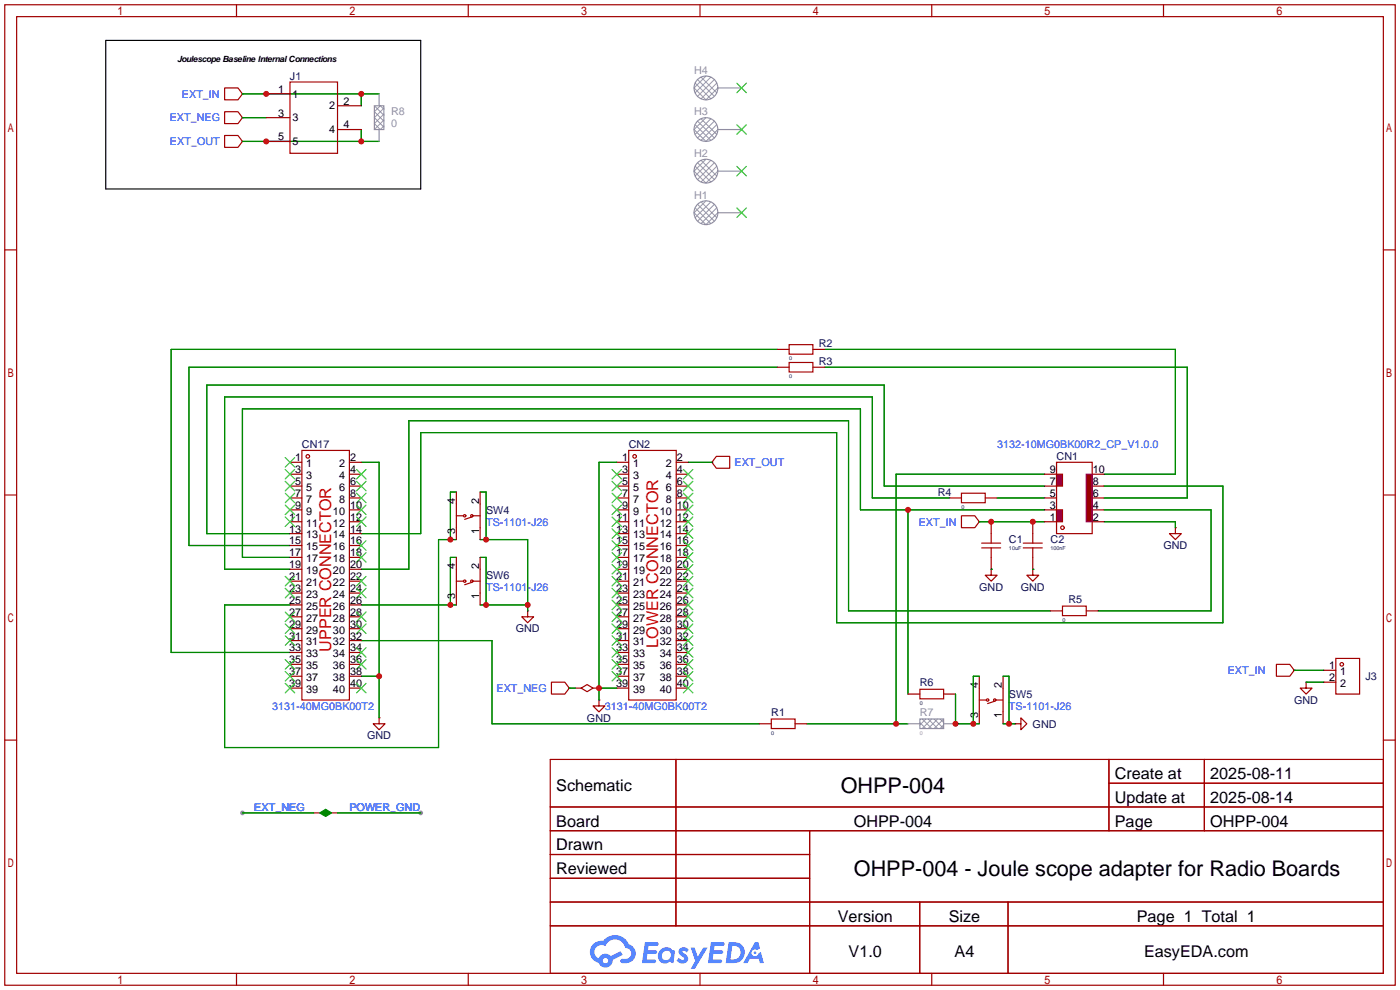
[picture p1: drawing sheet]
<svg xmlns="http://www.w3.org/2000/svg" width="299mm" height="212mm" viewBox="0 0 299 212" stroke-linecap="round" stroke-linejoin="round" font-family="sans-serif">
<g fill="#999">
<circle cx="51.8" cy="173.7" r=".51"/>
<circle cx="89.9" cy="173.7" r=".51"/>
</g>
<g fill="none" stroke="#a10000" stroke-width=".25">
<path d="M1 1h297.2v209.6h-297.2zM3.6 3.6h292.1v204.4h-292.1zM50.5 1v2.6M100.1 1v2.6M149.6 1v2.6M199.1 1v2.6M248.7 1v2.6M1 53.4h2.6M295.7 53.4h2.5M1 105.8h2.6M295.7 105.8h2.5M1 158.2h2.6"/>
<path d="M295.7 158.2h2.5M117.6 162.3h178.1v45.7h-178.1zM117.6 172.5h178.1M117.6 177.5h178.1M144.5 162.3v35.6M173 177.5v30.5M237 162.3v15.2M237 167.4h58.7M257.4 162.3v15.2M117.6 182.6h55.4M117.6 192.8h178.1M117.6 187.7h55.4"/>
<path d="M117.6 197.9h178.1M196.6 192.8v15.2M215.4 192.8v15.2M50.5 208v2.6M100.1 208v2.6M149.6 208v2.6M199.1 208v2.6M248.7 208v2.6"/>
</g>
<g fill="#5487ff">
<path d="M145.3 202.7a1.3 1.3 0 0 1 1.9 .3l-.4 .6a.54 .54 0 0 0-.9-.2l.1 .2a1.34 1.34 0 0 1 .9 1.8 1.47 1.47 0 0 1-2.3-.1l.5-.6 .8 .5a.31 .31 0 0 0 .4-.3 .31 .31 0 0 0-.3-.4 1.12 1.12 0 0 1-.7-1.8z"/>
<path d="M147.6 202.5h.9l.6 2 1.2-2h.9l-2.7 4.6h-.9l1-1.7z"/>
<path d="M137.8 201.4h1.7a1.31 1.31 0 0 1 1.2 .2 .4 .4 0 0 1-.3 .5l-1.8 .1-.1 .9h1.6a.4 .4 0 0 1 .4 .4 .4 .4 0 0 1-.5 .4h-1.6l-.2 1.2h1.4a.46 .46 0 0 1 .5 0 .46 .46 0 0 1 .1 .5l-.4 .2h-2.6z"/>
<path d="M151.9 201.4h1.7a1.32 1.32 0 0 1 1.2 .2 .39 .39 0 0 1-.3 .5l-1.8 .1-.1 .9h1.6a.4 .4 0 0 1 .4 .4 .4 .4 0 0 1-.4 .4h-1.7l-.2 1.2h1.4a.46 .46 0 0 1 .5 0 .46 .46 0 0 1 .1 .5l-.4 .2h-2.6z"/>
<path d="M161.3 201.4h.8l.3 1.3-.6 .4a.75 .75 0 0 0-1.1 .3 .75 .75 0 0 0 .5 1 .75 .75 0 0 0 .9-.7l.5-.2 .6 2.3h-.8l-.3-.9h-1.8l-.5 .9h-1z"/>
<path d="M155.7 201.4l-.6 4.4h1.5a2.27 2.27 0 0 0 2.6-2.2 2.27 2.27 0 0 0-2.7-2.2zM156.5 202.1a1.5 1.5 0 0 1 1.8 1.6 1.5 1.5 0 0 1-1.9 1.4h-.3z"/>
<path d="M141.2 203a1.6 1.6 0 0 0-.3 2.3 1.6 1.6 0 0 0 2.3 .2l.7 .3 .3-2.4-.1-.3-.5-.1a1.58 1.58 0 0 0-2.4 0zM141.8 203.5a.98 .98 0 0 1 1.6 .4 .98 .98 0 0 1-1.1 1.3 .94 .94 0 0 1-.9-.7 .94 .94 0 0 1 .4-1z"/>
<path d="M126.8 201.8a2.37 2.37 0 0 0 1.1 4 1.54 1.54 0 0 0 1.8 1 1.54 1.54 0 0 0 1.2-1.6l2.2-1.1-.5-.8-2 1a1.57 1.57 0 0 0-2.7 .5 1.5 1.5 0 0 1-.7-2.1 1.5 1.5 0 0 1 2.2-.5 2.23 2.23 0 0 1 2.3-1.4 2.23 2.23 0 0 1 2 1.8 1.16 1.16 0 0 1 1.2 1.1 1.16 1.16 0 0 1-1.1 1.2h-.7a.47 .47 0 0 0-.5 .4 .47 .47 0 0 0 .4 .5 2.17 2.17 0 0 0 2.5-.9 2.17 2.17 0 0 0-.3-2.7l-.8-.4a3.2 3.2 0 0 0-5.5-.7l-1.1 .1zM128.8 205.3a.6 .6 0 0 1 1.2 0 .6 .6 0 0 1-1.2 0z"/>
<circle cx="161.4" cy="203.6" r=".28"/>
</g>
<path d="M22.6 8.6h67.3v31.8h-67.3z" fill="none" stroke="#000" stroke-width=".25"/>
<g fill="none" stroke="#a10000" stroke-width=".25">
<path d="M48 18.8h2.9l.9 1.3-.9 1.2h-2.9zM48 29h2.9l.9 1.2-.9 1.3h-2.9zM48 23.9h2.9l.9 1.2-.9 1.3h-2.9zM51.8 30.2h.1M51.8 20.1h.1M51.8 25.1h.1M152.1 98.8h.1M153.1 97.5h2.9v2.6h-2.9l-1-1.3zM225.8 98.8h7.6v15.2h-7.6zM205.5 110.2h2.8l1 1.3-1 1.3h-2.8zM209.3 111.5h.1M223.3 111.5h2.5"/>
<path d="M223.3 101.3h2.5M223.3 109h2.5M223.3 103.9h2.5M223.3 106.4h2.5M233.4 111.5h2.6M233.4 101.3h2.6M233.4 109h2.6M233.4 103.9h2.6M233.4 106.4h2.6M251.2 112.8h.1M251.2 112.8v1.2h1.3l-1.3 1.3-1.3-1.3h1.3M112.8 130.6h.1"/>
<path d="M112.8 130.6v1.2h1.2l-1.2 1.3-1.3-1.3h1.3M211.8 121.7h.1M211.8 121.7v1.2h1.3l-1.3 1.3-1.2-1.3h1.2M220.7 121.7h.1M220.7 121.7v1.2h1.3l-1.3 1.3-1.2-1.3h1.2M81 153.4h.1M81 153.4v1.3h1.3l-1.3 1.3-1.2-1.3h1.2M117.9 145.8h2.8l1 1.3-1 1.2h-2.8zM121.7 147.1h.1M128 149.6h.1M128 149.6v1.3h1.3l-1.3 1.2-1.3-1.2h1.3M216.9 154.7h.1"/>
<path d="M216.9 154.7h1.3v-1.3l1.3 1.3-1.3 1.3v-1.3M272.8 142h2.9l.9 1.3-.9 1.2h-2.9zM276.6 143.3h.1M279.1 145.8h.1M279.1 145.8v1.3h1.3l-1.3 1.2-1.2-1.2h1.2M283 143.3h2.5M283 145.8h2.5M285.5 140.7h5.1v7.6h-5.1zM67.1 173.7h1.2M70.9 173.7h1.2"/>
<circle cx="227.1" cy="112.8" r=".38"/>
<circle cx="286.8" cy="142" r=".38"/>
</g>
<g fill="none" stroke="#008700" stroke-width=".25">
<path d="M51.8 30.2h29.2M51.8 20.1h29.2M51.8 25.1h5.1M77.2 20.1v2.5M77.2 27.7v2.5M166.1 78.5h-125.7v38.1h21.6M166.1 74.7h-129.5v64.7h25.4M176.3 74.7h74.9v26.6h-15.2M176.3 78.5h77.4v27.9h-17.7M77.2 98.8h3.8v54.6M147.1 98.8h5M97.5 115.3h-3.8v44.5h-45.7v-30.5h14"/>
<path d="M97.5 105.2h-1.2v10.1M97.5 119.1h-1.2v10.2M102.6 119.1h1.3v10.2M102.6 115.3h10.2v15.3M102.6 105.2h1.3v10.1M194.1 109v39.3M202.9 106.4h-16.5v-21.6h-138.4v36.9h14M209.3 111.5h14M213.1 106.4h10.2M223.3 101.3h-31.8v53.4M223.3 109h-39.4v-21.6h-132.1v31.7h10.2M223.3 103.9h-34.3v-21.6h-144.8v31.7h17.8"/>
<path d="M236 109h22.8v21.6h-24.1M236 111.5h15.2v1.3M236 103.9h25.4v29.2h-82.6v-40.6h-88.9v21.5h-12.7M77.2 136.9h28v17.8h57.1M77.2 129.3h20.3M77.2 121.7h10.2v-31.8h94v40.7h43.1M102.6 129.3h10.2M77.2 144.5h3.8M172.5 154.7h21.6M276.6 143.3h6.4M279.1 145.8h3.9"/>
</g>
<path d="M68.3 173.7l1.3-.7 1.3 .7-1.3 .8z" fill="#008000" stroke="#008000" stroke-width=".25"/>
<path d="M232.2 101.3h1.2v10.2h-1.2z" fill="#900" stroke="#906" stroke-width=".25"/>
<path d="M225.8 109h1.3v2.5h-1.3z" fill="#906" stroke="#a10000" stroke-width=".25"/>
<path d="M225.8 101.3h1.3v2.6h-1.3z" fill="#903" stroke="#a10000" stroke-width=".25"/>
<g fill="none" stroke="#a10000" stroke-width=".25">
<path d="M62 17.5h10.1v15.3h-10.1zM56.9 20.1h5.1M56.9 25.1h5.1M56.9 30.2h5.1M72.1 22.6h5.1M72.1 27.7h5.1M166.1 74.7h2.6M166.1 78.5h2.6M168.7 73.7h5v2h-5zM168.7 77.5h5v2h-5zM173.7 74.7h2.6M173.7 78.5h2.6"/>
<path d="M62 98.8h2.5M64.5 96.3h10.2v53.3h-10.2zM74.7 98.8h2.5M131.8 98.8h2.6M134.4 96.3h10.1v53.3h-10.1zM144.5 98.8h2.6M62 101.3h2.5M62 103.9h2.5M62 106.4h2.5M62 109h2.5M62 111.5h2.5M62 114h2.5"/>
<path d="M62 116.6h2.5M62 119.1h2.5M74.7 101.3h2.5M74.7 103.9h2.5M74.7 106.4h2.5M74.7 109h2.5M74.7 111.5h2.5M74.7 114h2.5M74.7 116.6h2.5M74.7 119.1h2.5M97.5 105.2v10.1M97.5 119.1v10.2"/>
<path d="M97.5 110.2h1.6M100.8 110.5l-1.5 .5M101.1 110.2h1.5M102.6 105.2v10.1M102.6 119.1v10.2M131.8 101.3h2.6M131.8 103.9h2.6M131.8 106.4h2.6M131.8 109h2.6M131.8 111.5h2.6M131.8 114h2.6M131.8 116.6h2.6"/>
<path d="M131.8 119.1h2.6M144.5 101.3h2.6M144.5 103.9h2.6M144.5 106.4h2.6M144.5 109h2.6M144.5 111.5h2.6M144.5 114h2.6M144.5 116.6h2.6M144.5 119.1h2.6M202.9 106.4h2.6M205.5 105.4h5.1v2h-5.1zM209.8 117.1h4.1"/>
<path d="M209.8 116.1h4.1M210.6 106.4h2.5M211.8 111.5v4.6M211.8 117.1v4.6M218.7 117.1h4.1M218.7 116.1h4.1M220.7 111.5v4.6M220.7 117.1v4.6M62 139.4h2.5M62 136.9h2.5M62 134.4h2.5M62 131.8h2.5"/>
<path d="M62 129.3h2.5M62 126.7h2.5M62 121.7h2.5M62 124.2h2.5M74.7 139.4h2.5M74.7 136.9h2.5M74.7 134.4h2.5M74.7 131.8h2.5M74.7 129.3h2.5M74.7 126.7h2.5M74.7 121.7h2.5M74.7 124.2h2.5"/>
<path d="M97.5 124.2h1.6M100.8 124.5l-1.5 .5M101.1 124.2h1.5M131.8 139.4h2.6M131.8 136.9h2.6M131.8 134.4h2.6M131.8 131.8h2.6M131.8 129.3h2.6M131.8 126.7h2.6M131.8 121.7h2.6M131.8 124.2h2.6M144.5 139.4h2.6"/>
<path d="M144.5 136.9h2.6M144.5 134.4h2.6M144.5 131.8h2.6M144.5 129.3h2.6M144.5 126.7h2.6M144.5 121.7h2.6M144.5 124.2h2.6M224.5 130.6h2.6M227.1 129.5h5.1v2.1h-5.1zM232.2 130.6h2.5M62 147.1h2.5M62 144.5h2.5"/>
<path d="M62 142h2.5M74.7 147.1h2.5M74.7 144.5h2.5M74.7 142h2.5M122.9 147.1h1.3M124.2 147.1l1.3-.8 1.2 .8-1.2 .7zM126.7 147.1h1.3M131.8 147.1h2.6M131.8 144.5h2.6M131.8 142h2.6M144.5 147.1h2.6M144.5 144.5h2.6"/>
<path d="M144.5 142h2.6M162.3 154.7h2.5M164.8 153.7h5.1v2h-5.1zM169.9 154.7h2.6M194.1 148.3h2.5M196.6 147.3h5.1v2.1h-5.1zM201.7 148.3h2.5M209.3 144.5v10.2M209.3 149.6h1.5M212.6 149.9l-1.5 .5M212.9 149.6h1.5M214.4 144.5v10.2"/>
<circle cx="65.8" cy="97.5" r=".38"/>
<circle cx="135.6" cy="97.5" r=".38"/>
<circle cx="99.3" cy="110.2" r=".25"/>
<circle cx="100.8" cy="110.2" r=".25"/>
<circle cx="99.3" cy="124.2" r=".25"/>
<circle cx="100.8" cy="124.2" r=".25"/>
<circle cx="211.1" cy="149.6" r=".25"/>
<circle cx="212.6" cy="149.6" r=".25"/>
</g>
<g fill="none" stroke="#3c3" stroke-width=".25">
<path d="M157.5 17.8l2 2M159.5 17.8l-2 2M157.5 35.6l2 2M157.5 26.7l2 2M159.5 26.7l-2 2M159.5 35.6l-2 2M157.5 44.4l2 2.1M159.5 44.4l-2 2.1M61 97.8l2 2M63 97.8l-2 2M61 102.9l2 2M61 110.5l2 2"/>
<path d="M61 107.9l2 2.1M61 105.4l2 2M61 100.3l2 2.1M63 110.5l-2 2M63 107.9l-2 2.1M63 105.4l-2 2M63 102.9l-2 2M63 100.3l-2 2.1M76.2 100.3l2 2.1M76.2 102.9l2 2M76.2 105.4l2 2M76.2 107.9l2 2.1"/>
<path d="M76.2 110.5l2 2M76.2 115.6l2 2M76.2 118.1l2 2M78.2 100.3l-2 2.1M78.2 102.9l-2 2M78.2 105.4l-2 2M78.2 107.9l-2 2.1M78.2 110.5l-2 2M78.2 118.1l-2 2M78.2 115.6l-2 2M130.8 102.9l2 2M130.8 107.9l2 2.1"/>
<path d="M130.8 110.5l2 2M130.8 118.1l2 2M130.8 115.6l2 2M130.8 113l2 2.1M130.8 105.4l2 2M130.8 100.3l2 2.1M132.8 115.6l-2 2M132.8 118.1l-2 2M132.8 113l-2 2.1M132.8 110.5l-2 2M132.8 107.9l-2 2.1M132.8 105.4l-2 2"/>
<path d="M132.8 102.9l-2 2M132.8 100.3l-2 2.1M146 100.3l2.1 2.1M146 102.9l2.1 2M146 105.4l2.1 2M146 107.9l2.1 2.1M146 110.5l2.1 2M146 113l2.1 2.1M146 115.6l2.1 2M146 118.1l2.1 2M148.1 100.3l-2.1 2.1M148.1 102.9l-2.1 2"/>
<path d="M148.1 105.4l-2.1 2M148.1 107.9l-2.1 2.1M148.1 110.5l-2.1 2M148.1 118.1l-2.1 2M148.1 113l-2.1 2.1M148.1 115.6l-2.1 2M61 135.9l2 2M61 133.4l2 2M61 130.8l2 2M61 125.7l2 2.1M61 123.2l2 2M63 123.2l-2 2"/>
<path d="M63 135.9l-2 2M63 125.7l-2 2.1M63 133.4l-2 2M63 130.8l-2 2M76.2 123.2l2 2M76.2 125.7l2 2.1M76.2 130.8l2 2M76.2 133.4l2 2M76.2 138.4l2 2.1M78.2 130.8l-2 2M78.2 125.7l-2 2.1M78.2 123.2l-2 2"/>
<path d="M78.2 133.4l-2 2M78.2 138.4l-2 2.1M130.8 138.4l2 2.1M130.8 135.9l2 2M130.8 133.4l2 2M130.8 130.8l2 2M130.8 128.3l2 2M130.8 125.7l2 2.1M130.8 123.2l2 2M130.8 120.6l2 2.1M132.8 120.6l-2 2.1M132.8 138.4l-2 2.1"/>
<path d="M132.8 123.2l-2 2M132.8 135.9l-2 2M132.8 125.7l-2 2.1M132.8 133.4l-2 2M132.8 128.3l-2 2M132.8 130.8l-2 2M146 120.6l2.1 2.1M146 138.4l2.1 2.1M146 123.2l2.1 2M146 125.7l2.1 2.1M146 133.4l2.1 2M146 128.3l2.1 2"/>
<path d="M146 130.8l2.1 2M146 135.9l2.1 2M148.1 128.3l-2.1 2M148.1 125.7l-2.1 2.1M148.1 123.2l-2.1 2M148.1 120.6l-2.1 2.1M148.1 130.8l-2.1 2M148.1 133.4l-2.1 2M148.1 135.9l-2.1 2M148.1 138.4l-2.1 2.1M61 146.1l2 2M61 143.5l2 2"/>
<path d="M61 141l2 2M63 146.1l-2 2M63 143.5l-2 2M63 141l-2 2M76.2 141l2 2M76.2 146.1l2 2M78.2 141l-2 2M78.2 146.1l-2 2M130.8 143.5l2 2M130.8 141l2 2M132.8 143.5l-2 2M132.8 141l-2 2"/>
<path d="M146 146.1l2.1 2M146 141l2.1 2M146 143.5l2.1 2M148.1 141l-2.1 2M148.1 143.5l-2.1 2M148.1 146.1l-2.1 2"/>
</g>
<path d="M131.8 98.8h-3.8v50.8M211.8 121.7h.1M220.7 121.7h.1M121.7 147.1h1.2M128 147.1h3.8M204.2 148.3v6.4h5.1M209.3 144.5h-1.3v10.2M214.4 154.7h2.5M214.4 144.5h1.2v10.2M51.8 173.7h15.3M72.1 173.7h17.8" fill="none" stroke="#008700" stroke-width=".25"/>
<g fill="none" stroke="#999" stroke-width=".25">
<path d="M153.4 18.8h5.1M80 22.6h2v5.1h-2zM81 20.1v2.5M81 27.7v2.5M153.4 36.6h5.1M153.4 27.7h5.1M153.4 45.5h5.1M194.1 154.7h2.5M196.6 153.7h5.1v2h-5.1zM201.7 154.7h2.5"/>
<circle cx="150.9" cy="18.8" r="2.54"/>
<circle cx="150.9" cy="36.6" r="2.54"/>
<circle cx="150.9" cy="27.7" r="2.54"/>
<circle cx="150.9" cy="45.5" r="2.54"/>
</g>
<g fill="none" stroke="#999" stroke-width=".21">
<path d="M148.6 17.8l3.3 3.3M149.1 17l3.6 3.6M149.8 16.5l3.4 3.3M150.9 16.3l-2.6 2.5 2.6 2.5 2.5-2.5M151.9 16.5l-3.3 3.3M152.7 17l-3.6 3.6M153.2 17.8l-3.4 3.3M80 22.6l2 2M82 23.4l-.7-.8-1.3 1.3 2 2M82 23.1l-2 2 2 2.1M82 24.4l-2 2 1.3 1.3 .7-.8M82 25.7l-2 2"/>
<path d="M148.6 35.5l3.3 3.4M148.6 26.6l3.3 3.4M149.1 34.8l3.6 3.6M149.1 25.9l3.6 3.6M149.8 34.3l3.4 3.3M149.8 25.4l3.4 3.3M150.9 34l-2.6 2.6 2.6 2.5 2.5-2.5M150.9 25.1l-2.6 2.6 2.6 2.5 2.5-2.5M151.9 34.3l-3.3 3.3M151.9 25.4l-3.3 3.3M152.7 34.8l-3.6 3.6M152.7 25.9l-3.6 3.6"/>
<path d="M153.2 35.5l-3.4 3.4M153.2 26.6l-3.4 3.4M148.6 44.4l3.3 3.4M149.1 43.7l3.6 3.6M149.8 43.2l3.4 3.3M150.9 42.9l-2.6 2.6 2.6 2.5 2.5-2.5M151.9 43.2l-3.3 3.3M152.7 43.7l-3.6 3.6M153.2 44.4l-3.4 3.4M196.6 154.4l1.3 1.3M197.1 153.7l2 2M197.9 153.7l-1.3 1.2"/>
<path d="M198.4 153.7l2 2M199.1 153.7l-2 2M199.6 153.7l2.1 2M200.4 153.7l-2 2M200.9 153.7l.8 .7M201.7 153.7l-2.1 2M201.7 154.9l-.8 .8"/>
</g>
<g fill="#c00">
<circle cx="191.5" cy="154.7" r=".63"/>
<circle cx="96.3" cy="129.3" r=".63"/>
<circle cx="81" cy="144.5" r=".63"/>
<circle cx="211.8" cy="111.5" r=".63"/>
<circle cx="220.7" cy="111.5" r=".63"/>
<circle cx="56.9" cy="30.2" r=".63"/>
<circle cx="77.2" cy="30.2" r=".63"/>
<circle cx="96.3" cy="115.3" r=".63"/>
<circle cx="194.1" cy="109" r=".63"/>
<circle cx="112.8" cy="129.3" r=".63"/>
<circle cx="103.9" cy="115.3" r=".63"/>
<circle cx="103.9" cy="129.3" r=".63"/>
<circle cx="56.9" cy="20.1" r=".63"/>
<circle cx="77.2" cy="20.1" r=".63"/>
<circle cx="128" cy="147.1" r=".63"/>
<circle cx="204.2" cy="154.7" r=".63"/>
<circle cx="208" cy="154.7" r=".63"/>
<circle cx="215.6" cy="154.7" r=".63"/>
</g>
<g font-size="4.6">
<text x="179.7" y="169.4">OHPP-004</text>
<text x="182.5" y="187.2">OHPP-004 - Joule scope adapter for Radio Boards</text>
</g>
<g font-size="3.5" fill="#f00">
<text x="70.8" y="139.3" transform="rotate(-90 70.8 139.3)">UPPER CONNECTOR</text>
<text x="140.7" y="138.4" transform="rotate(-90 140.7 138.4)">LOWER CONNECTOR</text>
</g>
<g font-size="3.5">
<text x="238.3" y="166.5">Create at</text>
<text x="258.7" y="166.5">2025-08-11</text>
<text x="118.9" y="169.1">Schematic</text>
<text x="238.3" y="171.6">Update at</text>
<text x="258.7" y="171.6">2025-08-14</text>
<text x="118.9" y="176.7">Board</text>
<text x="182.5" y="176.7">OHPP-004</text>
<text x="238.3" y="176.7">Page</text>
<text x="258.7" y="176.7">OHPP-004</text>
<text x="118.9" y="181.8">Drawn</text>
<text x="118.9" y="186.8">Reviewed</text>
<text x="179.1" y="197">Version</text>
<text x="202.8" y="197">Size</text>
<text x="243" y="197">Page 1 Total 1</text>
<text x="181.4" y="204.6">V1.0</text>
<text x="204" y="204.6">A4</text>
<text x="244.5" y="204.6">EasyEDA.com</text>
</g>
<g font-size="2.3" fill="#000080">
<text x="62" y="17.1">J1</text>
<text x="175" y="74.2">R2</text>
<text x="175" y="78">R3</text>
<text x="64.5" y="95.8">CN17</text>
<text x="134.4" y="95.8">CN2</text>
<text x="225.8" y="98.3">CN1</text>
<text x="200.4" y="106">R4</text>
<text x="103.9" y="109.8">SW4</text>
<text x="215.6" y="116.1">C1</text>
<text x="224.5" y="116.1">C2</text>
<text x="248.6" y="117.4">GND</text>
<text x="103.9" y="123.7">SW6</text>
<text x="209.3" y="126.3">GND</text>
<text x="218.2" y="126.3">GND</text>
<text x="228.3" y="128.8">R5</text>
<text x="110.2" y="135.2">GND</text>
<text x="196.6" y="146.6">R6</text>
<text x="215.6" y="149.1">SW5</text>
<text x="291.8" y="145.3">J3</text>
<text x="125.5" y="154.2">GND</text>
<text x="164.8" y="153">R1</text>
<text x="220.7" y="155.5">GND</text>
<text x="276.6" y="150.4">GND</text>
<text x="78.5" y="158">GND</text>
</g>
<g font-size="2.3" fill="#999">
<text x="148.3" y="15.8">H4</text>
<text x="83.6" y="24.7">R8</text>
<text x="83.6" y="27.2">0</text>
<text x="148.3" y="24.7">H3</text>
<text x="148.3" y="33.6">H2</text>
<text x="148.3" y="42.5">H1</text>
<text x="196.6" y="153">R7</text>
</g>
<g font-size="2.3" fill="#00f">
<text x="38.9" y="20.9">EXT_IN</text>
<text x="36.3" y="26">EXT_NEG</text>
<text x="36.3" y="31">EXT_OUT</text>
<text x="213.1" y="95.8">3132-10MG0BK00R2_CP_V1.0.0</text>
<text x="157" y="99.6">EXT_OUT</text>
<text x="103.9" y="112.3">TS-1101-J26</text>
<text x="196.4" y="112.3">EXT_IN</text>
<text x="103.9" y="126.3">TS-1101-J26</text>
<text x="106.1" y="147.9">EXT_NEG</text>
<text x="262.4" y="144.1">EXT_IN</text>
<text x="58.2" y="151.7">3131-40MG0BK00T2</text>
<text x="129.3" y="151.7">3131-40MG0BK00T2</text>
<text x="215.6" y="151.7">TS-1101-J26</text>
<text x="54.4" y="173.3">EXT_NEG</text>
<text x="74.7" y="173.3">POWER_GND</text>
</g>
<g font-size="2.3">
<text x="59.4" y="19.8">1</text>
<text x="62.5" y="20.9">1</text>
<text x="70.3" y="23.4">2</text>
<text x="73.4" y="22.4">2</text>
<text x="59.4" y="24.9">3</text>
<text x="59.4" y="30">5</text>
<text x="62.5" y="25.9">3</text>
<text x="70.3" y="28.5">4</text>
<text x="73.4" y="27.5">4</text>
<text x="62.5" y="31">5</text>
<text x="63.1" y="101.1">3</text>
<text x="63.1" y="98.6">1</text>
<text x="65.5" y="99.8">1</text>
<text x="72.5" y="99.8">2</text>
<text x="74.8" y="98.6">2</text>
<text x="74.8" y="101.1">4</text>
<text x="133" y="101.1">3</text>
<text x="133" y="98.6">1</text>
<text x="135.3" y="99.8">1</text>
<text x="142.3" y="99.8">2</text>
<text x="144.7" y="98.6">2</text>
<text x="144.7" y="101.1">4</text>
<text x="224.4" y="101.1">9</text>
<text x="233.6" y="101.1">10</text>
<text x="63.1" y="106.2">7</text>
<text x="63.1" y="103.7">5</text>
<text x="65.5" y="107.5">7</text>
<text x="65.5" y="104.9">5</text>
<text x="65.5" y="102.4">3</text>
<text x="72.5" y="102.4">4</text>
<text x="72.5" y="104.9">6</text>
<text x="72.5" y="107.5">8</text>
<text x="74.8" y="103.7">6</text>
<text x="74.8" y="106.2">8</text>
<text x="97.3" y="107.7" transform="rotate(-90 97.3 107.7)">4</text>
<text x="102.4" y="107.7" transform="rotate(-90 102.4 107.7)">2</text>
<text x="133" y="106.2">7</text>
<text x="133" y="103.7">5</text>
<text x="135.3" y="107.5">7</text>
<text x="135.3" y="104.9">5</text>
<text x="135.3" y="102.4">3</text>
<text x="142.3" y="102.4">4</text>
<text x="142.3" y="104.9">6</text>
<text x="142.3" y="107.5">8</text>
<text x="144.7" y="103.7">6</text>
<text x="144.7" y="106.2">8</text>
<text x="224.4" y="106.2">5</text>
<text x="224.4" y="103.7">7</text>
<text x="233.6" y="103.7">8</text>
<text x="233.6" y="106.2">6</text>
<text x="61.8" y="113.8">13</text>
<text x="61.8" y="111.3">11</text>
<text x="63.1" y="108.7">9</text>
<text x="65.5" y="112.5">11</text>
<text x="65.5" y="110">9</text>
<text x="71.2" y="110">10</text>
<text x="71.2" y="112.5">12</text>
<text x="74.8" y="108.7">10</text>
<text x="74.8" y="111.3">12</text>
<text x="74.8" y="113.8">14</text>
<text x="131.7" y="113.8">13</text>
<text x="131.7" y="111.3">11</text>
<text x="133" y="108.7">9</text>
<text x="135.3" y="112.5">11</text>
<text x="135.3" y="110">9</text>
<text x="141" y="110">10</text>
<text x="141" y="112.5">12</text>
<text x="144.7" y="108.7">10</text>
<text x="144.7" y="111.3">12</text>
<text x="144.7" y="113.8">14</text>
<text x="224.4" y="111.3">1</text>
<text x="224.4" y="108.7">3</text>
<text x="233.6" y="108.7">4</text>
<text x="233.6" y="111.3">2</text>
<text x="61.8" y="118.9">17</text>
<text x="61.8" y="116.4">15</text>
<text x="65.5" y="117.6">15</text>
<text x="65.5" y="115.1">13</text>
<text x="71.2" y="115.1">14</text>
<text x="71.2" y="117.6">16</text>
<text x="74.8" y="116.4">16</text>
<text x="74.8" y="118.9">18</text>
<text x="97.3" y="114.1" transform="rotate(-90 97.3 114.1)">3</text>
<text x="102.4" y="114.1" transform="rotate(-90 102.4 114.1)">1</text>
<text x="131.7" y="118.9">17</text>
<text x="131.7" y="116.4">15</text>
<text x="135.3" y="117.6">15</text>
<text x="135.3" y="115.1">13</text>
<text x="141" y="115.1">14</text>
<text x="141" y="117.6">16</text>
<text x="144.7" y="116.4">16</text>
<text x="144.7" y="118.9">18</text>
<text x="61.8" y="124">21</text>
<text x="61.8" y="121.4">19</text>
<text x="65.5" y="125.2">21</text>
<text x="65.5" y="122.7">19</text>
<text x="65.5" y="120.2">17</text>
<text x="71.2" y="120.2">18</text>
<text x="71.2" y="122.7">20</text>
<text x="71.2" y="125.2">22</text>
<text x="74.8" y="121.4">20</text>
<text x="74.8" y="124">22</text>
<text x="97.3" y="121.7" transform="rotate(-90 97.3 121.7)">4</text>
<text x="102.4" y="121.7" transform="rotate(-90 102.4 121.7)">2</text>
<text x="131.7" y="124">21</text>
<text x="131.7" y="121.4">19</text>
<text x="135.3" y="125.2">21</text>
<text x="135.3" y="122.7">19</text>
<text x="135.3" y="120.2">17</text>
<text x="141" y="120.2">18</text>
<text x="141" y="122.7">20</text>
<text x="141" y="125.2">22</text>
<text x="144.7" y="121.4">20</text>
<text x="144.7" y="124">22</text>
<text x="61.8" y="131.6">27</text>
<text x="61.8" y="129.1">25</text>
<text x="61.8" y="126.5">23</text>
<text x="65.5" y="130.3">25</text>
<text x="65.5" y="127.8">23</text>
<text x="71.2" y="127.8">24</text>
<text x="71.2" y="130.3">26</text>
<text x="74.8" y="126.5">24</text>
<text x="74.8" y="129.1">26</text>
<text x="74.8" y="131.6">28</text>
<text x="97.3" y="128" transform="rotate(-90 97.3 128)">3</text>
<text x="102.4" y="128" transform="rotate(-90 102.4 128)">1</text>
<text x="131.7" y="131.6">27</text>
<text x="131.7" y="129.1">25</text>
<text x="131.7" y="126.5">23</text>
<text x="135.3" y="130.3">25</text>
<text x="135.3" y="127.8">23</text>
<text x="141" y="127.8">24</text>
<text x="141" y="130.3">26</text>
<text x="144.7" y="126.5">24</text>
<text x="144.7" y="129.1">26</text>
<text x="144.7" y="131.6">28</text>
<text x="61.8" y="136.7">31</text>
<text x="61.8" y="134.1">29</text>
<text x="65.5" y="137.9">31</text>
<text x="65.5" y="135.4">29</text>
<text x="65.5" y="132.9">27</text>
<text x="71.2" y="132.9">28</text>
<text x="71.2" y="135.4">30</text>
<text x="71.2" y="137.9">32</text>
<text x="74.8" y="134.1">30</text>
<text x="74.8" y="136.7">32</text>
<text x="131.7" y="136.7">31</text>
<text x="131.7" y="134.1">29</text>
<text x="135.3" y="137.9">31</text>
<text x="135.3" y="135.4">29</text>
<text x="135.3" y="132.9">27</text>
<text x="141" y="132.9">28</text>
<text x="141" y="135.4">30</text>
<text x="141" y="137.9">32</text>
<text x="144.7" y="134.1">30</text>
<text x="144.7" y="136.7">32</text>
<text x="61.8" y="141.8">35</text>
<text x="61.8" y="139.2">33</text>
<text x="65.5" y="143">35</text>
<text x="65.5" y="140.5">33</text>
<text x="71.2" y="140.5">34</text>
<text x="71.2" y="143">36</text>
<text x="74.8" y="139.2">34</text>
<text x="74.8" y="141.8">36</text>
<text x="131.7" y="141.8">35</text>
<text x="131.7" y="139.2">33</text>
<text x="135.3" y="143">35</text>
<text x="135.3" y="140.5">33</text>
<text x="141" y="140.5">34</text>
<text x="141" y="143">36</text>
<text x="144.7" y="139.2">34</text>
<text x="144.7" y="141.8">36</text>
<text x="284.1" y="143">1</text>
<text x="61.8" y="146.8">39</text>
<text x="61.8" y="144.3">37</text>
<text x="65.5" y="148.1">39</text>
<text x="65.5" y="145.6">37</text>
<text x="71.2" y="145.6">38</text>
<text x="71.2" y="148.1">40</text>
<text x="74.8" y="144.3">38</text>
<text x="74.8" y="146.8">40</text>
<text x="131.7" y="146.8">39</text>
<text x="131.7" y="144.3">37</text>
<text x="135.3" y="148.1">39</text>
<text x="135.3" y="145.6">37</text>
<text x="141" y="145.6">38</text>
<text x="141" y="148.1">40</text>
<text x="144.7" y="144.3">38</text>
<text x="144.7" y="146.8">40</text>
<text x="209.1" y="147.1" transform="rotate(-90 209.1 147.1)">4</text>
<text x="214.1" y="147.1" transform="rotate(-90 214.1 147.1)">2</text>
<text x="284.1" y="145.6">2</text>
<text x="286.4" y="144.3">1</text>
<text x="286.4" y="146.8">2</text>
<text x="209.1" y="153.4" transform="rotate(-90 209.1 153.4)">3</text>
<text x="214.1" y="153.4" transform="rotate(-90 214.1 153.4)">1</text>
</g>
<text font-size="1.8" x="37.8" y="13.4">Joulescope Baseline Internal Connections</text>
<g font-size="1.2" fill="#000080">
<text x="168.7" y="77">0</text>
<text x="168.7" y="80.8">0</text>
<text x="205.5" y="108.7">0</text>
<text x="215.6" y="117.6">10uF</text>
<text x="224.5" y="117.6">100nF</text>
<text x="227.1" y="132.9">0</text>
<text x="196.6" y="150.6">0</text>
<text x="164.8" y="157">0</text>
</g>
<text font-size="1.2" fill="#999" x="196.6" y="157">0</text>
</svg>
